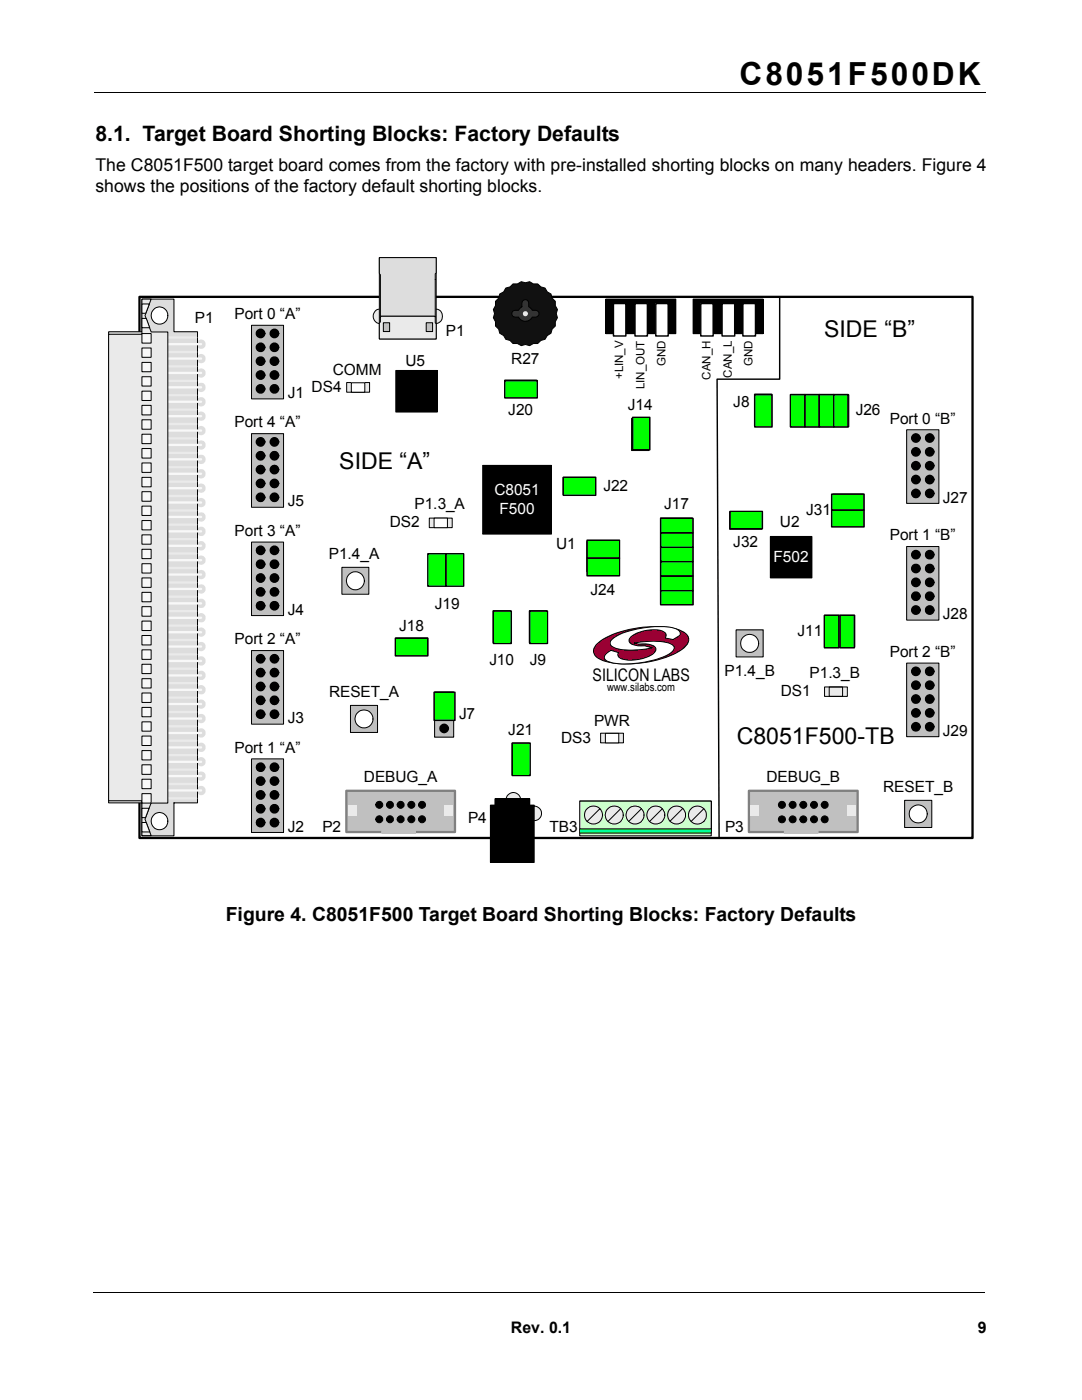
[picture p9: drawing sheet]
<svg xmlns="http://www.w3.org/2000/svg" width="216mm" height="279mm" viewBox="0 0 216 279" stroke-linecap="round" stroke-linejoin="round" font-family="sans-serif">
<path d="M18.8 18.4h177.8M18.6 257.9h177.8" fill="none" stroke="#000" stroke-width=".2"/>
<g fill="#fff">
<path d="M19.1 259.4h30.7v14.7h-30.7z"/>
<path d="M21.2 50.9h173.5v121.7h-173.5z"/>
<path d="M27.8 59.2h166.3v108h-166.3z"/>
</g>
<path d="M27.8 59.2h166.3v108h-166.3z" fill="none" stroke="#000" stroke-width=".46"/>
<circle cx="102.4" cy="159.6" r="1.46" fill="#eaeaea"/>
<circle cx="102.4" cy="159.6" r="1.46" fill="none" stroke="#000" stroke-width=".2"/>
<circle cx="106.6" cy="162.3" r="1.46" fill="#eaeaea"/>
<g fill="none" stroke="#000" stroke-width=".2">
<path d="M98.8 159.4h6.9v10.4h-6.9zM97.9 160.7h8.7v11.4h-8.7z"/>
<circle cx="106.6" cy="162.3" r="1.46"/>
</g>
<path d="M97.9 160.7h8.7v11.4h-8.7zM98.8 159.4h6.9v10.4h-6.9z" fill="#000"/>
<path d="M74.8 62.1a1.24 1.24 0 0 1 1.6-.2 1.24 1.24 0 0 1 .5 1.5 1.23 1.23 0 0 1-1.4 1.2 1.23 1.23 0 0 1-1-1.5z" fill-rule="evenodd" fill="#eaeaea"/>
<path d="M74.8 62.1a1.24 1.24 0 0 1 1.6-.2 1.24 1.24 0 0 1 .5 1.5 1.23 1.23 0 0 1-1.4 1.2 1.23 1.23 0 0 1-1-1.5z" fill="none" stroke="#000" stroke-width=".2"/>
<path d="M86.2 62.1a1.24 1.24 0 0 1 1.5-.2 1.24 1.24 0 0 1 .5 1.5 1.26 1.26 0 0 1-1.5 1.1 1.26 1.26 0 0 1-.9-1.7z" fill-rule="evenodd" fill="#eaeaea"/>
<path d="M86.2 62.1a1.24 1.24 0 0 1 1.5-.2 1.24 1.24 0 0 1 .5 1.5 1.26 1.26 0 0 1-1.5 1.1 1.26 1.26 0 0 1-.9-1.7z" fill="none" stroke="#000" stroke-width=".2"/>
<path d="M75.7 51.4h11.3v16.2h-11.3z" fill="#c0c0c0"/>
<path d="M75.7 51.4h11.3v16.2h-11.3z" fill="none" stroke="#000" stroke-width=".2"/>
<path d="M75.7 51.4h11.3v3l-.2 .3v8.6l-.1-.2h-10.6l-.2 .2v-8.5l-.2-.3z" fill-rule="evenodd" fill="#ddd"/>
<path d="M75.7 51.4h11.3v3l-.2 .3v8.6l-.1-.2h-10.6l-.2 .2v-8.5l-.2-.3z" fill="none" stroke="#000" stroke-width=".2"/>
<path d="M76.5 64.4v1.8h1.2v-1.8zM76 63.2l10.7-.1 .1 .2v1.1l.2 .3v2.9h-11.3v-3l.2-.3zM85 64.4v1.8h1.3v-1.8z" fill-rule="evenodd" fill="#eaeaea"/>
<path d="M76 63.2l10.7-.1 .1 .2v1.1l.2 .3v2.9h-11.3v-3l.2-.3zM76.5 64.4h1.2v1.8h-1.2zM85 64.4h1.3v1.8h-1.3z" fill="none" stroke="#000" stroke-width=".2"/>
<path d="M119.8 146.3h4.6v2h-4.6z" fill="#eaeaea"/>
<path d="M119.8 146.3h4.6v2h-4.6z" fill="none" stroke="#000" stroke-width=".2"/>
<path d="M120.8 146.4h2.7v1.9h-2.7z" fill="#fff"/>
<path d="M120.8 146.4h2.7v1.9h-2.7z" fill="none" stroke="#000" stroke-width=".2"/>
<path d="M69.2 76.3h4.5v2h-4.5z" fill="#eaeaea"/>
<path d="M69.2 76.3h4.5v2h-4.5z" fill="none" stroke="#000" stroke-width=".2"/>
<path d="M70.1 76.4h2.7v1.9h-2.7z" fill="#fff"/>
<path d="M70.1 76.4h2.7v1.9h-2.7z" fill="none" stroke="#000" stroke-width=".2"/>
<path d="M85.7 103.4h4.5v1.9h-4.5z" fill="#eaeaea"/>
<path d="M85.7 103.4h4.5v1.9h-4.5z" fill="none" stroke="#000" stroke-width=".2"/>
<path d="M86.6 103.4h2.7v1.9h-2.7z" fill="#fff"/>
<path d="M86.6 103.4h2.7v1.9h-2.7z" fill="none" stroke="#000" stroke-width=".2"/>
<path d="M164.5 137.1h4.6v1.9h-4.6z" fill="#eaeaea"/>
<path d="M164.5 137.1h4.6v1.9h-4.6zM165.5 137.1h2.6v1.9h-2.6z" fill="none" stroke="#000" stroke-width=".2"/>
<path d="M146.9 125.7h5.4v5.4h-5.4z" fill="#c0c0c0"/>
<path d="M146.9 125.7h5.4v5.4h-5.4z" fill="none" stroke="#000" stroke-width=".2"/>
<circle cx="149.6" cy="128.4" r="1.8" fill="#fff"/>
<circle cx="149.6" cy="128.4" r="1.8" fill="none" stroke="#000" stroke-width=".2"/>
<path d="M68.2 113.2h5.4v5.4h-5.4z" fill="#c0c0c0"/>
<path d="M68.2 113.2h5.4v5.4h-5.4z" fill="none" stroke="#000" stroke-width=".2"/>
<circle cx="70.9" cy="115.9" r="1.79" fill="#fff"/>
<circle cx="70.9" cy="115.9" r="1.79" fill="none" stroke="#000" stroke-width=".2"/>
<g fill="#ddd">
<path d="M30.1 163.9a1.7 1.7 0 0 1 3.4 0 1.7 1.7 0 0 1-3.4 0zM21.7 66.2v94h6.6v6.6h6.4v-6.6h4.7v-94h-4.7v-6.5h-6.4v6.5zM30.1 63a1.7 1.7 0 0 1 3.4 0 1.7 1.7 0 0 1-3.4 0z" fill-rule="evenodd"/>
<circle cx="40.2" cy="154.9" r=".92"/>
<circle cx="40.2" cy="157.8" r=".91"/>
<circle cx="40.2" cy="152" r=".91"/>
<circle cx="40.2" cy="149.2" r=".91"/>
<circle cx="40.2" cy="143.4" r=".92"/>
<circle cx="40.2" cy="146.3" r=".91"/>
<circle cx="40.1" cy="140.6" r=".91"/>
<circle cx="40.2" cy="137.7" r=".91"/>
<circle cx="40.2" cy="131.9" r=".91"/>
<circle cx="40.2" cy="134.8" r=".91"/>
<circle cx="40.2" cy="129.1" r=".93"/>
<circle cx="40.1" cy="126.2" r=".91"/>
<circle cx="40.2" cy="120.4" r=".91"/>
<circle cx="40.2" cy="123.3" r=".91"/>
<circle cx="40.2" cy="117.6" r=".93"/>
<circle cx="40.2" cy="114.7" r=".92"/>
<circle cx="40.1" cy="108.9" r=".91"/>
<circle cx="40.1" cy="111.8" r=".91"/>
<circle cx="40.2" cy="106.1" r=".92"/>
<circle cx="40.2" cy="103.2" r=".93"/>
<circle cx="40.2" cy="97.5" r=".91"/>
<circle cx="40.2" cy="100.3" r=".91"/>
<circle cx="40.1" cy="94.6" r=".91"/>
<circle cx="40.2" cy="91.7" r=".91"/>
<circle cx="40.2" cy="86" r=".91"/>
<circle cx="40.2" cy="88.8" r=".91"/>
<circle cx="40.2" cy="83.1" r=".91"/>
<circle cx="40.2" cy="80.2" r=".91"/>
<circle cx="40.2" cy="74.5" r=".91"/>
<circle cx="40.1" cy="77.3" r=".91"/>
<circle cx="40.2" cy="71.6" r=".91"/>
<circle cx="40.2" cy="68.7" r=".91"/>
</g>
<g fill="none" stroke="#000" stroke-width=".2">
<path d="M21.7 66.2h6.6v-6.5h6.4v6.5h4.7v94h-4.7v6.6h-6.4v-6.6h-6.6z"/>
<circle cx="31.8" cy="63" r="1.69"/>
<circle cx="31.8" cy="163.9" r="1.69"/>
</g>
<g fill="none" stroke="#f8f8f8" stroke-width=".46">
<path d="M32.3 68.7h7.8M32.3 71.6h7.8M32.3 74.4h7.8M32.3 77.3h7.8M32.3 80.2h7.8M32.3 83.1h7.8M32.3 85.9h7.8M32.3 88.8h7.8M32.3 91.7h7.8M32.3 94.6h7.8M32.3 97.4h7.8M32.3 100.3h7.8"/>
<path d="M32.3 103.2h7.8M32.3 106h7.8M32.3 108.9h7.8M32.3 111.8h7.8M32.3 114.7h7.8M32.3 117.5h7.8M32.3 120.4h7.8M32.3 123.3h7.8M32.3 126.2h7.8M32.3 129h7.8M32.3 131.9h7.8M32.3 134.8h7.8"/>
<path d="M32.3 137.7h7.8M32.3 157.8h7.8M32.3 140.5h7.8M32.3 143.4h7.8M32.3 146.3h7.8M32.3 149.2h7.8M32.3 152h7.8M32.3 154.9h7.8"/>
</g>
<g fill="none" stroke="#eaeaea" stroke-width=".46">
<path d="M31.3 70.3h7.9M31.3 73.1h7.9M31.3 76h7.9M31.3 78.9h7.9M31.3 67.4h7.9M31.3 81.7h7.9M31.3 84.6h7.9M31.3 87.5h7.9M31.3 90.4h7.9M31.3 93.2h7.9M31.3 96.1h7.9M31.3 99h7.9"/>
<path d="M31.3 101.9h7.9M31.3 104.7h7.9M31.3 107.6h7.9M31.3 110.5h7.9M31.3 113.4h7.9M31.3 116.2h7.9M31.3 119.1h7.9M31.3 122h7.9M31.3 124.8h7.9M31.3 127.7h7.9M31.3 130.6h7.9M31.3 133.5h7.9"/>
<path d="M31.3 136.3h7.9M31.3 139.2h7.9M31.3 159.3h7.9M31.3 142.1h7.9M31.3 144.9h7.9M31.3 147.8h7.9M31.3 150.7h7.9M31.3 153.6h7.9M31.3 156.5h7.9"/>
</g>
<path d="M28.3 59.7h1.9l-1.3 3.3 1.3 3.3h3.3v94h-3.4l-1.2 3.2 1.3 3.3h-1.9v-7h-6.6v-93.1h6.6z" fill-rule="evenodd" fill="#eaeaea"/>
<path d="M28.3 59.7h1.9l-1.3 3.3 1.3 3.3h3.3v94h-3.4l-1.2 3.2 1.3 3.3h-1.9v-7h-6.6v-93.1h6.6z" fill="none" stroke="#000" stroke-width=".2"/>
<path d="M28.3 66.6h1.9v1.9h-1.9z" fill="#f8f8f8"/>
<path d="M28.3 66.6h1.9v1.9h-1.9z" fill="none" stroke="#000" stroke-width=".2"/>
<path d="M28.3 86.7h1.9v1.8h-1.9z" fill="#f8f8f8"/>
<path d="M28.3 86.7h1.9v1.8h-1.9z" fill="none" stroke="#000" stroke-width=".2"/>
<path d="M28.3 78.1h1.9v1.8h-1.9z" fill="#f8f8f8"/>
<path d="M28.3 78.1h1.9v1.8h-1.9z" fill="none" stroke="#000" stroke-width=".2"/>
<path d="M28.3 115.3h1.9v1.9h-1.9z" fill="#f8f8f8"/>
<path d="M28.3 115.3h1.9v1.9h-1.9z" fill="none" stroke="#000" stroke-width=".2"/>
<path d="M28.3 83.8h1.9v1.9h-1.9z" fill="#f8f8f8"/>
<path d="M28.3 83.8h1.9v1.9h-1.9z" fill="none" stroke="#000" stroke-width=".2"/>
<path d="M28.3 155.5h1.9v1.9h-1.9z" fill="#f8f8f8"/>
<path d="M28.3 155.5h1.9v1.9h-1.9z" fill="none" stroke="#000" stroke-width=".2"/>
<path d="M28.3 129.7h1.9v1.9h-1.9z" fill="#f8f8f8"/>
<path d="M28.3 129.7h1.9v1.9h-1.9z" fill="none" stroke="#000" stroke-width=".2"/>
<path d="M28.3 144.1h1.9v1.8h-1.9z" fill="#f8f8f8"/>
<path d="M28.3 144.1h1.9v1.8h-1.9z" fill="none" stroke="#000" stroke-width=".2"/>
<path d="M28.3 98.1h1.9v1.9h-1.9z" fill="#f8f8f8"/>
<path d="M28.3 98.1h1.9v1.9h-1.9z" fill="none" stroke="#000" stroke-width=".2"/>
<path d="M28.3 75.2h1.9v1.8h-1.9z" fill="#f8f8f8"/>
<path d="M28.3 75.2h1.9v1.8h-1.9z" fill="none" stroke="#000" stroke-width=".2"/>
<path d="M28.3 72.3h1.9v1.9h-1.9z" fill="#f8f8f8"/>
<path d="M28.3 72.3h1.9v1.9h-1.9z" fill="none" stroke="#000" stroke-width=".2"/>
<path d="M28.3 126.8h1.9v1.9h-1.9z" fill="#f8f8f8"/>
<path d="M28.3 126.8h1.9v1.9h-1.9z" fill="none" stroke="#000" stroke-width=".2"/>
<path d="M28.3 124h1.9v1.8h-1.9z" fill="#f8f8f8"/>
<path d="M28.3 124h1.9v1.8h-1.9z" fill="none" stroke="#000" stroke-width=".2"/>
<path d="M28.3 92.4h1.9v1.9h-1.9z" fill="#f8f8f8"/>
<path d="M28.3 92.4h1.9v1.9h-1.9z" fill="none" stroke="#000" stroke-width=".2"/>
<path d="M28.3 152.6h1.9v1.9h-1.9z" fill="#f8f8f8"/>
<path d="M28.3 152.6h1.9v1.9h-1.9z" fill="none" stroke="#000" stroke-width=".2"/>
<path d="M28.3 149.8h1.9v1.9h-1.9z" fill="#f8f8f8"/>
<path d="M28.3 149.8h1.9v1.9h-1.9z" fill="none" stroke="#000" stroke-width=".2"/>
<path d="M28.3 121.1h1.9v1.9h-1.9z" fill="#f8f8f8"/>
<path d="M28.3 121.1h1.9v1.9h-1.9z" fill="none" stroke="#000" stroke-width=".2"/>
<path d="M28.3 141.2h1.9v1.8h-1.9z" fill="#f8f8f8"/>
<path d="M28.3 141.2h1.9v1.8h-1.9z" fill="none" stroke="#000" stroke-width=".2"/>
<path d="M28.3 95.3h1.9v1.9h-1.9z" fill="#f8f8f8"/>
<path d="M28.3 95.3h1.9v1.9h-1.9z" fill="none" stroke="#000" stroke-width=".2"/>
<path d="M28.3 112.5h1.9v1.9h-1.9z" fill="#f8f8f8"/>
<path d="M28.3 112.5h1.9v1.9h-1.9z" fill="none" stroke="#000" stroke-width=".2"/>
<path d="M28.3 106.7h1.9v1.9h-1.9z" fill="#f8f8f8"/>
<path d="M28.3 106.7h1.9v1.9h-1.9z" fill="none" stroke="#000" stroke-width=".2"/>
<path d="M28.3 80.9h1.9v1.9h-1.9z" fill="#f8f8f8"/>
<path d="M28.3 80.9h1.9v1.9h-1.9z" fill="none" stroke="#000" stroke-width=".2"/>
<path d="M28.3 135.4h1.9v1.9h-1.9z" fill="#f8f8f8"/>
<path d="M28.3 135.4h1.9v1.9h-1.9z" fill="none" stroke="#000" stroke-width=".2"/>
<path d="M28.3 89.5h1.9v1.9h-1.9z" fill="#f8f8f8"/>
<path d="M28.3 89.5h1.9v1.9h-1.9z" fill="none" stroke="#000" stroke-width=".2"/>
<path d="M28.3 146.9h1.9v1.9h-1.9z" fill="#f8f8f8"/>
<path d="M28.3 146.9h1.9v1.9h-1.9z" fill="none" stroke="#000" stroke-width=".2"/>
<path d="M28.3 132.6h1.9v1.8h-1.9z" fill="#f8f8f8"/>
<path d="M28.3 132.6h1.9v1.8h-1.9z" fill="none" stroke="#000" stroke-width=".2"/>
<path d="M28.3 118.2h1.9v1.9h-1.9z" fill="#f8f8f8"/>
<path d="M28.3 118.2h1.9v1.9h-1.9z" fill="none" stroke="#000" stroke-width=".2"/>
<path d="M28.3 69.4h1.9v1.9h-1.9z" fill="#f8f8f8"/>
<path d="M28.3 69.4h1.9v1.9h-1.9z" fill="none" stroke="#000" stroke-width=".2"/>
<path d="M28.3 103.9h1.9v1.8h-1.9z" fill="#f8f8f8"/>
<path d="M28.3 103.9h1.9v1.8h-1.9z" fill="none" stroke="#000" stroke-width=".2"/>
<path d="M28.3 138.3h1.9v1.9h-1.9z" fill="#f8f8f8"/>
<path d="M28.3 138.3h1.9v1.9h-1.9z" fill="none" stroke="#000" stroke-width=".2"/>
<path d="M28.3 101h1.9v1.9h-1.9z" fill="#f8f8f8"/>
<path d="M28.3 101h1.9v1.9h-1.9z" fill="none" stroke="#000" stroke-width=".2"/>
<path d="M28.3 109.6h1.9v1.9h-1.9z" fill="#f8f8f8"/>
<path d="M28.3 109.6h1.9v1.9h-1.9z" fill="none" stroke="#000" stroke-width=".2"/>
<path d="M28.3 158.4h1.9v1.9h-1.9z" fill="#f8f8f8"/>
<path d="M28.3 158.4h1.9v1.9h-1.9z" fill="none" stroke="#000" stroke-width=".2"/>
<path d="M28.3 63.5h.9l.7 1.9h-1.6z" fill-rule="evenodd" fill="#f8f8f8"/>
<path d="M28.3 63.5h.9l.7 1.9h-1.6z" fill="none" stroke="#000" stroke-width=".2"/>
<path d="M28.3 60.7h1.5l-.7 1.8h-.8z" fill-rule="evenodd" fill="#f8f8f8"/>
<path d="M28.3 60.7h1.5l-.7 1.8h-.8z" fill="none" stroke="#000" stroke-width=".2"/>
<path d="M28.3 161.3h1.4l-.7 1.9h-.7z" fill-rule="evenodd" fill="#f8f8f8"/>
<path d="M28.3 161.3h1.4l-.7 1.9h-.7z" fill="none" stroke="#000" stroke-width=".2"/>
<path d="M28.3 164.1h.9l.7 1.9h-1.6z" fill-rule="evenodd" fill="#f8f8f8"/>
<path d="M28.3 164.1h.9l.7 1.9h-1.6z" fill="none" stroke="#000" stroke-width=".2"/>
<path d="M50.2 64.9h6.4v14.7h-6.4z" fill="#c0c0c0"/>
<path d="M50.2 64.9h6.4v14.7h-6.4z" fill="none" stroke="#000" stroke-width=".2"/>
<g fill="#000">
<circle cx="52" cy="77.6" r=".83"/>
<circle cx="52" cy="69.3" r=".83"/>
<circle cx="52" cy="72.1" r=".83"/>
<circle cx="52" cy="74.8" r=".83"/>
<circle cx="52" cy="66.5" r=".83"/>
<circle cx="54.8" cy="72.1" r=".84"/>
<circle cx="54.8" cy="77.6" r=".84"/>
<circle cx="54.8" cy="69.3" r=".83"/>
<circle cx="54.8" cy="74.8" r=".83"/>
<circle cx="54.8" cy="66.5" r=".83"/>
</g>
<g fill="none" stroke="#000" stroke-width=".29">
<circle cx="52" cy="77.6" r=".83"/>
<circle cx="52" cy="69.3" r=".83"/>
<circle cx="52" cy="72.1" r=".83"/>
<circle cx="52" cy="74.8" r=".83"/>
<circle cx="52" cy="66.5" r=".83"/>
<circle cx="54.8" cy="72.1" r=".84"/>
<circle cx="54.8" cy="77.6" r=".84"/>
<circle cx="54.8" cy="69.3" r=".83"/>
<circle cx="54.8" cy="74.8" r=".83"/>
<circle cx="54.8" cy="66.5" r=".83"/>
</g>
<path d="M50.2 86.6h6.4v14.6h-6.4z" fill="#c0c0c0"/>
<path d="M50.2 86.6h6.4v14.6h-6.4z" fill="none" stroke="#000" stroke-width=".2"/>
<g fill="#000">
<circle cx="52" cy="88.2" r=".83"/>
<circle cx="52" cy="93.7" r=".83"/>
<circle cx="52" cy="99.2" r=".83"/>
<circle cx="52" cy="90.9" r=".83"/>
<circle cx="52" cy="96.5" r=".82"/>
<circle cx="54.8" cy="88.2" r=".84"/>
<circle cx="54.8" cy="93.7" r=".84"/>
<circle cx="54.8" cy="99.2" r=".84"/>
<circle cx="54.8" cy="90.9" r=".84"/>
<circle cx="54.8" cy="96.5" r=".83"/>
</g>
<g fill="none" stroke="#000" stroke-width=".29">
<circle cx="52" cy="88.2" r=".83"/>
<circle cx="52" cy="93.7" r=".83"/>
<circle cx="52" cy="99.2" r=".83"/>
<circle cx="52" cy="90.9" r=".83"/>
<circle cx="52" cy="96.5" r=".82"/>
<circle cx="54.8" cy="88.2" r=".84"/>
<circle cx="54.8" cy="93.7" r=".84"/>
<circle cx="54.8" cy="99.2" r=".84"/>
<circle cx="54.8" cy="90.9" r=".84"/>
<circle cx="54.8" cy="96.5" r=".83"/>
</g>
<path d="M50.2 129.8h6.4v14.7h-6.4z" fill="#c0c0c0"/>
<path d="M50.2 129.8h6.4v14.7h-6.4z" fill="none" stroke="#000" stroke-width=".2"/>
<g fill="#000">
<circle cx="52" cy="139.8" r=".84"/>
<circle cx="52" cy="134.2" r=".84"/>
<circle cx="52" cy="131.5" r=".83"/>
<circle cx="52" cy="137" r=".83"/>
<circle cx="54.8" cy="139.8" r=".85"/>
<circle cx="54.8" cy="134.2" r=".85"/>
<circle cx="54.8" cy="131.5" r=".84"/>
<circle cx="54.8" cy="137" r=".84"/>
<circle cx="52" cy="142.5" r=".83"/>
<circle cx="54.8" cy="142.5" r=".84"/>
</g>
<g fill="none" stroke="#000" stroke-width=".29">
<circle cx="52" cy="139.8" r=".84"/>
<circle cx="52" cy="134.2" r=".84"/>
<circle cx="52" cy="131.5" r=".83"/>
<circle cx="52" cy="137" r=".83"/>
<circle cx="54.8" cy="139.8" r=".85"/>
<circle cx="54.8" cy="134.2" r=".85"/>
<circle cx="54.8" cy="131.5" r=".84"/>
<circle cx="54.8" cy="137" r=".84"/>
<circle cx="52" cy="142.5" r=".83"/>
<circle cx="54.8" cy="142.5" r=".84"/>
</g>
<path d="M50.2 151.4h6.4v14.7h-6.4z" fill="#c0c0c0"/>
<path d="M50.2 151.4h6.4v14.7h-6.4z" fill="none" stroke="#000" stroke-width=".2"/>
<g fill="#000">
<circle cx="52" cy="153.1" r=".84"/>
<circle cx="52" cy="158.6" r=".84"/>
<circle cx="52" cy="155.9" r=".84"/>
<circle cx="54.8" cy="155.9" r=".84"/>
<circle cx="54.8" cy="158.6" r=".84"/>
<circle cx="54.8" cy="153.1" r=".84"/>
<circle cx="52" cy="161.4" r=".84"/>
<circle cx="52" cy="164.2" r=".84"/>
<circle cx="54.8" cy="161.4" r=".84"/>
<circle cx="54.8" cy="164.2" r=".84"/>
</g>
<g fill="none" stroke="#000" stroke-width=".29">
<circle cx="52" cy="153.1" r=".84"/>
<circle cx="52" cy="158.6" r=".84"/>
<circle cx="52" cy="155.9" r=".84"/>
<circle cx="54.8" cy="155.9" r=".84"/>
<circle cx="54.8" cy="158.6" r=".84"/>
<circle cx="54.8" cy="153.1" r=".84"/>
<circle cx="52" cy="161.4" r=".84"/>
<circle cx="52" cy="164.2" r=".84"/>
<circle cx="54.8" cy="161.4" r=".84"/>
<circle cx="54.8" cy="164.2" r=".84"/>
</g>
<path d="M50.2 108.2h6.4v14.7h-6.4z" fill="#c0c0c0"/>
<path d="M120.9 59.7h14v6.9h-14zM50.2 108.2h6.4v14.7h-6.4z" fill="none" stroke="#000" stroke-width=".2"/>
<g fill="#000">
<circle cx="52" cy="112.6" r=".84"/>
<circle cx="52" cy="118.1" r=".84"/>
<circle cx="52" cy="115.3" r=".84"/>
<circle cx="52" cy="109.8" r=".84"/>
<circle cx="54.8" cy="112.6" r=".84"/>
<circle cx="54.8" cy="115.3" r=".84"/>
<circle cx="54.8" cy="118.1" r=".84"/>
<circle cx="54.8" cy="109.8" r=".84"/>
<circle cx="52" cy="120.9" r=".84"/>
<circle cx="54.8" cy="120.9" r=".84"/>
</g>
<g fill="none" stroke="#000" stroke-width=".29">
<circle cx="52" cy="112.6" r=".84"/>
<circle cx="52" cy="118.1" r=".84"/>
<circle cx="52" cy="115.3" r=".84"/>
<circle cx="52" cy="109.8" r=".84"/>
<circle cx="54.8" cy="112.6" r=".84"/>
<circle cx="54.8" cy="115.3" r=".84"/>
<circle cx="54.8" cy="118.1" r=".84"/>
<circle cx="54.8" cy="109.8" r=".84"/>
<circle cx="52" cy="120.9" r=".84"/>
<circle cx="54.8" cy="120.9" r=".84"/>
</g>
<path d="M120.9 59.7h14v6.9h-14z" fill="#000"/>
<path d="M122.4 60.6h2.5v6.5h-2.5z" fill="#fff"/>
<path d="M122.4 60.6h2.5v6.5h-2.5z" fill="none" stroke="#000" stroke-width=".29"/>
<path d="M126.7 60.6h2.5v6.5h-2.5z" fill="#fff"/>
<path d="M126.7 60.6h2.5v6.5h-2.5z" fill="none" stroke="#000" stroke-width=".29"/>
<path d="M130.9 60.6h2.4v6.5h-2.4z" fill="#fff"/>
<path d="M130.9 60.6h2.4v6.5h-2.4z" fill="none" stroke="#000" stroke-width=".29"/>
<path d="M69.1 157.8h21.7v8.3h-21.7z" fill="#c0c0c0"/>
<path d="M69.1 157.8h21.7v8.3h-21.7z" fill="none" stroke="#808080" stroke-width=".46"/>
<path d="M76.2 164.4h6.7v1.9h-6.7z" fill="#c0c0c0"/>
<path d="M76.2 164.4h6.7v1.9h-6.7z" fill="none" stroke="#c0c0c0" stroke-width=".2"/>
<g fill="#eaeaea">
<path d="M88.7 160.6h1.6v2.2h-1.6z"/>
<path d="M69.4 160.6h1.7v2.2h-1.7z"/>
</g>
<g fill="#000">
<circle cx="75.7" cy="160.6" r=".69"/>
<circle cx="75.7" cy="163.5" r=".69"/>
<circle cx="77.8" cy="160.6" r=".69"/>
<circle cx="77.8" cy="163.5" r=".69"/>
<circle cx="79.9" cy="160.6" r=".68"/>
<circle cx="79.9" cy="163.5" r=".68"/>
<circle cx="82.1" cy="160.6" r=".68"/>
<circle cx="82.1" cy="163.5" r=".68"/>
<circle cx="84.2" cy="160.6" r=".69"/>
<circle cx="84.2" cy="163.5" r=".69"/>
</g>
<g fill="none" stroke="#000" stroke-width=".2">
<path d="M138.3 59.7h14v6.9h-14z"/>
<circle cx="75.7" cy="160.6" r=".69"/>
<circle cx="75.7" cy="163.5" r=".69"/>
<circle cx="77.8" cy="160.6" r=".69"/>
<circle cx="77.8" cy="163.5" r=".69"/>
<circle cx="79.9" cy="160.6" r=".68"/>
<circle cx="79.9" cy="163.5" r=".68"/>
<circle cx="82.1" cy="160.6" r=".68"/>
<circle cx="82.1" cy="163.5" r=".68"/>
<circle cx="84.2" cy="160.6" r=".69"/>
<circle cx="84.2" cy="163.5" r=".69"/>
</g>
<path d="M138.3 59.7h14v6.9h-14z" fill="#000"/>
<path d="M139.8 60.6h2.5v6.5h-2.5z" fill="#fff"/>
<path d="M139.8 60.6h2.5v6.5h-2.5z" fill="none" stroke="#000" stroke-width=".29"/>
<path d="M144.1 60.6h2.5v6.5h-2.5z" fill="#fff"/>
<path d="M144.1 60.6h2.5v6.5h-2.5z" fill="none" stroke="#000" stroke-width=".29"/>
<path d="M148.2 60.6h2.5v6.5h-2.5z" fill="#fff"/>
<path d="M148.2 60.6h2.5v6.5h-2.5z" fill="none" stroke="#000" stroke-width=".29"/>
<path d="M99.7 58.7l.8-.4 .4-.8 .9-.2 .6-.6h.9l.7-.5 .8 .2 .9-.2 .7 .5h.9l.6 .6 .9 .2 .4 .8 .7 .4 .3 .8 .6 .6v.9l.4 .8-.2 .8 .2 .8-.4 .8v.9l-.6 .6-.3 .8-.7 .5-.4 .7-.9 .2-.6 .7h-.9l-.7 .4-.9-.3-.8 .3-.7-.4h-.9l-.6-.7-.9-.2-.4-.7-.8-.5-.2-.8-.6-.6v-.9l-.5-.8 .3-.8-.3-.8 .5-.8v-.9l.6-.6z" fill-rule="evenodd" fill="#111"/>
<path d="M99.7 58.7l.8-.4 .4-.8 .9-.2 .6-.6h.9l.7-.5 .8 .2 .9-.2 .7 .5h.9l.6 .6 .9 .2 .4 .8 .7 .4 .3 .8 .6 .6v.9l.4 .8-.2 .8 .2 .8-.4 .8v.9l-.6 .6-.3 .8-.7 .5-.4 .7-.9 .2-.6 .7h-.9l-.7 .4-.9-.3-.8 .3-.7-.4h-.9l-.6-.7-.9-.2-.4-.7-.8-.5-.2-.8-.6-.6v-.9l-.5-.8 .3-.8-.3-.8 .5-.8v-.9l.6-.6z" fill="none" stroke="#000" stroke-width=".2"/>
<path d="M104.4 60a.67 .67 0 0 1 .7-.1 .67 .67 0 0 1 .4 .6v.7l.7 .7h.7a.68 .68 0 0 1 .6 .7 .68 .68 0 0 1-.6 .7h-.7a1.56 1.56 0 0 1-2.7 0h-.7a.68 .68 0 0 1-.7-.7 .68 .68 0 0 1 .7-.7h.7l.6-.7v-.7z" fill-rule="evenodd" fill="#333"/>
<path d="M104.4 60a.67 .67 0 0 1 .7-.1 .67 .67 0 0 1 .4 .6v.7l.7 .7h.7a.68 .68 0 0 1 .6 .7 .68 .68 0 0 1-.6 .7h-.7a1.56 1.56 0 0 1-2.7 0h-.7a.68 .68 0 0 1-.7-.7 .68 .68 0 0 1 .7-.7h.7l.6-.7v-.7z" fill="none" stroke="#000" stroke-width=".2"/>
<circle cx="104.8" cy="62.6" r=".52" fill="#eaeaea"/>
<path d="M155.6 59.2v16.5h-12.5l.4 91.5" fill="none" stroke="#000" stroke-width=".29"/>
<path d="M149.4 157.8h21.7v8.3h-21.7z" fill="#c0c0c0"/>
<path d="M149.4 157.8h21.7v8.3h-21.7z" fill="none" stroke="#808080" stroke-width=".46"/>
<path d="M156.5 164.5h6.7v1.8h-6.7z" fill="#c0c0c0"/>
<path d="M156.5 164.5h6.7v1.8h-6.7z" fill="none" stroke="#c0c0c0" stroke-width=".2"/>
<g fill="#eaeaea">
<path d="M169 160.6h1.7v2.2h-1.7z"/>
<path d="M149.8 160.6h1.7v2.2h-1.7z"/>
</g>
<g fill="#000">
<circle cx="156" cy="163.5" r=".69"/>
<circle cx="156" cy="160.6" r=".69"/>
<circle cx="158.2" cy="163.5" r=".68"/>
<circle cx="158.2" cy="160.6" r=".69"/>
<circle cx="160.3" cy="160.6" r=".68"/>
<circle cx="160.3" cy="163.5" r=".68"/>
<circle cx="162.4" cy="163.5" r=".68"/>
<circle cx="162.4" cy="160.6" r=".69"/>
<circle cx="164.6" cy="163.5" r=".68"/>
<circle cx="164.6" cy="160.6" r=".69"/>
</g>
<g fill="none" stroke="#000" stroke-width=".2">
<circle cx="156" cy="163.5" r=".69"/>
<circle cx="156" cy="160.6" r=".69"/>
<circle cx="158.2" cy="163.5" r=".68"/>
<circle cx="158.2" cy="160.6" r=".69"/>
<circle cx="160.3" cy="160.6" r=".68"/>
<circle cx="160.3" cy="163.5" r=".68"/>
<circle cx="162.4" cy="163.5" r=".68"/>
<circle cx="162.4" cy="160.6" r=".69"/>
<circle cx="164.6" cy="163.5" r=".68"/>
<circle cx="164.6" cy="160.6" r=".69"/>
</g>
<path d="M115.7 159.9h26.2v6.9h-26.2z" fill="#cfc"/>
<path d="M115.7 159.9h26.2v6.9h-26.2z" fill="none" stroke="#000" stroke-width=".2"/>
<path d="M115.7 159.9h26.2v6.4h-26.2z" fill="#00ff9a"/>
<path d="M115.7 159.9h26.2v6.4h-26.2z" fill="none" stroke="#000" stroke-width=".2"/>
<path d="M115.7 159.9h26.2v5.5h-26.2z" fill="#cfc"/>
<path d="M115.7 159.9h26.2v5.5h-26.2z" fill="none" stroke="#000" stroke-width=".2"/>
<circle cx="139.2" cy="162.7" r="1.8" fill="#eaeaea"/>
<circle cx="139.2" cy="162.7" r="1.8" fill="none" stroke="#000" stroke-width=".2"/>
<circle cx="135" cy="162.6" r="1.79" fill="#eaeaea"/>
<circle cx="135" cy="162.6" r="1.79" fill="none" stroke="#000" stroke-width=".2"/>
<circle cx="130.9" cy="162.6" r="1.79" fill="#eaeaea"/>
<circle cx="130.9" cy="162.6" r="1.79" fill="none" stroke="#000" stroke-width=".2"/>
<circle cx="126.7" cy="162.6" r="1.79" fill="#eaeaea"/>
<circle cx="126.7" cy="162.6" r="1.79" fill="none" stroke="#000" stroke-width=".2"/>
<circle cx="122.6" cy="162.7" r="1.79" fill="#eaeaea"/>
<circle cx="122.6" cy="162.7" r="1.79" fill="none" stroke="#000" stroke-width=".2"/>
<circle cx="118.4" cy="162.7" r="1.79" fill="#eaeaea"/>
<g fill="none" stroke="#000" stroke-width=".2">
<path d="M119.7 161.4l-2.5 2.5M123.8 161.4l-2.5 2.5M128 161.4l-2.5 2.5M132.2 161.4l-2.6 2.6M136.2 161.3l-2.5 2.6M140.4 161.4l-2.5 2.5"/>
<circle cx="118.4" cy="162.7" r="1.79"/>
</g>
<path d="M69.9 140.8h5.4v5.4h-5.4z" fill="#c0c0c0"/>
<path d="M69.9 140.8h5.4v5.4h-5.4z" fill="none" stroke="#000" stroke-width=".2"/>
<circle cx="72.6" cy="143.5" r="1.79" fill="#fff"/>
<circle cx="72.6" cy="143.5" r="1.79" fill="none" stroke="#000" stroke-width=".2"/>
<path d="M180.5 159.7h5.4v5.4h-5.4z" fill="#c0c0c0"/>
<path d="M180.5 159.7h5.4v5.4h-5.4z" fill="none" stroke="#000" stroke-width=".2"/>
<circle cx="183.2" cy="162.4" r="1.8" fill="#fff"/>
<circle cx="183.2" cy="162.4" r="1.8" fill="none" stroke="#000" stroke-width=".2"/>
<path d="M100.7 75.9h6.4v3.4h-6.4z" fill="#c0c0c0"/>
<path d="M100.7 75.9h6.4v3.4h-6.4z" fill="none" stroke="#000" stroke-width=".2"/>
<g fill="#000">
<circle cx="102.5" cy="77.6" r=".83"/>
<circle cx="105.3" cy="77.6" r=".83"/>
</g>
<g fill="none" stroke="#000" stroke-width=".29">
<circle cx="102.5" cy="77.6" r=".83"/>
<circle cx="105.3" cy="77.6" r=".83"/>
</g>
<path d="M119 128.7a15.1 15.1 0 0 1 8.4-3.4 16.7 16.7 0 0 1 8.6 .6 1.8 1.8 0 0 1 1.4 1.5 1.8 1.8 0 0 1-.9 1.9 19.9 19.9 0 0 1-11.8 3.2 8.4 8.4 0 0 1-6-1.7 1.62 1.62 0 0 1 .3-2.1z" fill-rule="evenodd" fill="#9a0033"/>
<path d="M119 128.7a15.1 15.1 0 0 1 8.4-3.4 16.7 16.7 0 0 1 8.6 .6 1.8 1.8 0 0 1 1.4 1.5 1.8 1.8 0 0 1-.9 1.9 19.9 19.9 0 0 1-11.8 3.2 8.4 8.4 0 0 1-6-1.7 1.62 1.62 0 0 1 .3-2.1z" fill="none" stroke="#000" stroke-width=".2"/>
<path d="M122 127.7a10 10 0 0 1 5.2-2.2 14.5 14.5 0 0 1 7.7 0l.7 .5 .1 .4v.4l-1.4 .8-1.6-.3a.79 .79 0 0 0 .2-.8 .79 .79 0 0 0-.7-.5 7.1 7.1 0 0 0-6.4 1.3 .79 .79 0 0 0-.2 .8 .79 .79 0 0 0 .6 .5l1.1 .3h1.4l1.5 .4a13.5 13.5 0 0 1-7.9-.2l-.5-.5v-.4z" fill-rule="evenodd" fill="#fff"/>
<path d="M122 127.7a10 10 0 0 1 5.2-2.2 14.5 14.5 0 0 1 7.7 0l.7 .5 .1 .4v.4l-1.4 .8-1.6-.3a.79 .79 0 0 0 .2-.8 .79 .79 0 0 0-.7-.5 7.1 7.1 0 0 0-6.4 1.3 .79 .79 0 0 0-.2 .8 .79 .79 0 0 0 .6 .5l1.1 .3h1.4l1.5 .4a13.5 13.5 0 0 1-7.9-.2l-.5-.5v-.4z" fill="none" stroke="#000" stroke-width=".2"/>
<path d="M120.9 130.5l1-.7 1.5 .4a.86 .86 0 0 0 .7 1.3 7.6 7.6 0 0 0 6.5-1.3 .86 .86 0 0 0 .2-.9 .86 .86 0 0 0-.8-.6 5.5 5.5 0 0 0-2.6-.2l-.9-.2a16.2 16.2 0 0 1 7 .1l.3 .1a.89 .89 0 0 1 .8 .8 .89 .89 0 0 1-.7 .9 18 18 0 0 1-12.3 1.9 .92 .92 0 0 1-.9-.6 .92 .92 0 0 1 .2-1z" fill-rule="evenodd" fill="#fff"/>
<path d="M120.9 130.5l1-.7 1.5 .4a.86 .86 0 0 0 .7 1.3 7.6 7.6 0 0 0 6.5-1.3 .86 .86 0 0 0 .2-.9 .86 .86 0 0 0-.8-.6 5.5 5.5 0 0 0-2.6-.2l-.9-.2a16.2 16.2 0 0 1 7 .1l.3 .1a.89 .89 0 0 1 .8 .8 .89 .89 0 0 1-.7 .9 18 18 0 0 1-12.3 1.9 .92 .92 0 0 1-.9-.6 .92 .92 0 0 1 .2-1z" fill="none" stroke="#000" stroke-width=".2"/>
<path d="M126 83.5h3.5v6.4h-3.5z" fill="#c0c0c0"/>
<path d="M126 83.5h3.5v6.4h-3.5z" fill="none" stroke="#000" stroke-width=".2"/>
<g fill="#000">
<circle cx="127.7" cy="88.1" r=".83"/>
<circle cx="127.7" cy="85.3" r=".83"/>
</g>
<g fill="none" stroke="#000" stroke-width=".29">
<circle cx="127.7" cy="88.1" r=".83"/>
<circle cx="127.7" cy="85.3" r=".83"/>
</g>
<path d="M112.4 95.3h6.3v3.4h-6.3z" fill="#c0c0c0"/>
<path d="M112.4 95.3h6.3v3.4h-6.3z" fill="none" stroke="#000" stroke-width=".2"/>
<g fill="#000">
<circle cx="114.2" cy="96.9" r=".82"/>
<circle cx="116.9" cy="96.9" r=".83"/>
</g>
<g fill="none" stroke="#000" stroke-width=".29">
<circle cx="114.2" cy="96.9" r=".82"/>
<circle cx="116.9" cy="96.9" r=".83"/>
</g>
<path d="M86 110.7h6.4v6.1h-6.4z" fill="#c0c0c0"/>
<path d="M86 110.7h6.4v6.1h-6.4z" fill="none" stroke="#000" stroke-width=".2"/>
<g fill="#000">
<circle cx="87.9" cy="112.5" r=".83"/>
<circle cx="87.9" cy="115.2" r=".83"/>
<circle cx="90.6" cy="112.5" r=".84"/>
<circle cx="90.6" cy="115.3" r=".83"/>
</g>
<g fill="none" stroke="#000" stroke-width=".29">
<circle cx="87.9" cy="112.5" r=".83"/>
<circle cx="87.9" cy="115.2" r=".83"/>
<circle cx="90.6" cy="112.5" r=".84"/>
<circle cx="90.6" cy="115.3" r=".83"/>
</g>
<path d="M79 127.3h6.3v3.5h-6.3z" fill="#c0c0c0"/>
<path d="M79 127.3h6.3v3.5h-6.3z" fill="none" stroke="#000" stroke-width=".2"/>
<g fill="#000">
<circle cx="80.8" cy="129" r=".84"/>
<circle cx="83.5" cy="129" r=".84"/>
</g>
<g fill="none" stroke="#000" stroke-width=".29">
<circle cx="80.8" cy="129" r=".84"/>
<circle cx="83.5" cy="129" r=".84"/>
</g>
<path d="M102.2 148.3h3.4v6.4h-3.4z" fill="#c0c0c0"/>
<path d="M102.2 148.3h3.4v6.4h-3.4z" fill="none" stroke="#000" stroke-width=".2"/>
<g fill="#000">
<circle cx="103.8" cy="152.9" r=".84"/>
<circle cx="103.9" cy="150.2" r=".83"/>
</g>
<g fill="none" stroke="#000" stroke-width=".29">
<circle cx="103.8" cy="152.9" r=".84"/>
<circle cx="103.9" cy="150.2" r=".83"/>
</g>
<path d="M86.7 138.1h3.8v9h-3.8z" fill="#c0c0c0"/>
<path d="M86.7 138.1h3.8v9h-3.8z" fill="none" stroke="#000" stroke-width=".2"/>
<g fill="#000">
<circle cx="88.6" cy="139.8" r=".84"/>
<circle cx="88.6" cy="145.4" r=".83"/>
<circle cx="88.6" cy="142.6" r=".83"/>
</g>
<g fill="none" stroke="#000" stroke-width=".29">
<circle cx="88.6" cy="139.8" r=".84"/>
<circle cx="88.6" cy="145.4" r=".83"/>
<circle cx="88.6" cy="142.6" r=".83"/>
</g>
<path d="M98.4 121.9h3.5v6.4h-3.5z" fill="#c0c0c0"/>
<path d="M98.4 121.9h3.5v6.4h-3.5z" fill="none" stroke="#000" stroke-width=".2"/>
<g fill="#000">
<circle cx="100.1" cy="123.7" r=".83"/>
<circle cx="100.1" cy="126.5" r=".83"/>
</g>
<g fill="none" stroke="#000" stroke-width=".29">
<circle cx="100.1" cy="123.7" r=".83"/>
<circle cx="100.1" cy="126.5" r=".83"/>
</g>
<path d="M105.6 121.9h3.5v6.4h-3.5z" fill="#c0c0c0"/>
<path d="M105.6 121.9h3.5v6.4h-3.5z" fill="none" stroke="#000" stroke-width=".2"/>
<g fill="#000">
<circle cx="107.3" cy="123.7" r=".83"/>
<circle cx="107.3" cy="126.5" r=".83"/>
</g>
<g fill="none" stroke="#000" stroke-width=".29">
<circle cx="107.3" cy="123.7" r=".83"/>
<circle cx="107.3" cy="126.5" r=".83"/>
</g>
<path d="M117.1 108.1h6.4v6h-6.4z" fill="#c0c0c0"/>
<path d="M117.1 108.1h6.4v6h-6.4z" fill="none" stroke="#000" stroke-width=".2"/>
<g fill="#000">
<circle cx="118.9" cy="109.8" r=".83"/>
<circle cx="118.9" cy="112.6" r=".83"/>
<circle cx="121.7" cy="112.6" r=".83"/>
<circle cx="121.7" cy="109.8" r=".83"/>
</g>
<g fill="none" stroke="#000" stroke-width=".29">
<circle cx="118.9" cy="109.8" r=".83"/>
<circle cx="118.9" cy="112.6" r=".83"/>
<circle cx="121.7" cy="112.6" r=".83"/>
<circle cx="121.7" cy="109.8" r=".83"/>
</g>
<path d="M131.8 103.4h6.4v17.3h-6.4z" fill="#c0c0c0"/>
<path d="M131.8 103.4h6.4v17.3h-6.4z" fill="none" stroke="#000" stroke-width=".2"/>
<g fill="#000">
<circle cx="133.6" cy="110.5" r=".84"/>
<circle cx="133.6" cy="116.1" r=".83"/>
<circle cx="133.6" cy="107.8" r=".83"/>
<circle cx="133.6" cy="105" r=".83"/>
<circle cx="133.6" cy="113.3" r=".83"/>
<circle cx="133.6" cy="118.8" r=".83"/>
<circle cx="136.4" cy="110.5" r=".83"/>
<circle cx="136.4" cy="116.1" r=".83"/>
<circle cx="136.4" cy="105" r=".83"/>
<circle cx="136.4" cy="118.8" r=".83"/>
<circle cx="136.4" cy="113.3" r=".83"/>
<circle cx="136.4" cy="107.8" r=".83"/>
</g>
<g fill="none" stroke="#000" stroke-width=".29">
<circle cx="133.6" cy="110.5" r=".84"/>
<circle cx="133.6" cy="116.1" r=".83"/>
<circle cx="133.6" cy="107.8" r=".83"/>
<circle cx="133.6" cy="105" r=".83"/>
<circle cx="133.6" cy="113.3" r=".83"/>
<circle cx="133.6" cy="118.8" r=".83"/>
<circle cx="136.4" cy="110.5" r=".83"/>
<circle cx="136.4" cy="116.1" r=".83"/>
<circle cx="136.4" cy="105" r=".83"/>
<circle cx="136.4" cy="118.8" r=".83"/>
<circle cx="136.4" cy="113.3" r=".83"/>
<circle cx="136.4" cy="107.8" r=".83"/>
</g>
<path d="M180.9 85.8h6.4v14.7h-6.4z" fill="#c0c0c0"/>
<path d="M180.9 85.8h6.4v14.7h-6.4z" fill="none" stroke="#000" stroke-width=".2"/>
<g fill="#000">
<circle cx="182.7" cy="93" r=".83"/>
<circle cx="182.8" cy="95.7" r=".83"/>
<circle cx="182.8" cy="87.4" r=".82"/>
<circle cx="182.8" cy="90.2" r=".82"/>
<circle cx="182.8" cy="98.5" r=".82"/>
<circle cx="185.5" cy="93" r=".83"/>
<circle cx="185.5" cy="95.7" r=".82"/>
<circle cx="185.5" cy="87.4" r=".82"/>
<circle cx="185.5" cy="90.2" r=".81"/>
<circle cx="185.5" cy="98.5" r=".81"/>
</g>
<g fill="none" stroke="#000" stroke-width=".29">
<circle cx="182.7" cy="93" r=".83"/>
<circle cx="182.8" cy="95.7" r=".83"/>
<circle cx="182.8" cy="87.4" r=".82"/>
<circle cx="182.8" cy="90.2" r=".82"/>
<circle cx="182.8" cy="98.5" r=".82"/>
<circle cx="185.5" cy="93" r=".83"/>
<circle cx="185.5" cy="95.7" r=".82"/>
<circle cx="185.5" cy="87.4" r=".82"/>
<circle cx="185.5" cy="90.2" r=".81"/>
<circle cx="185.5" cy="98.5" r=".81"/>
</g>
<path d="M180.9 132.3h6.4v14.7h-6.4z" fill="#c0c0c0"/>
<path d="M180.9 132.3h6.4v14.7h-6.4z" fill="none" stroke="#000" stroke-width=".2"/>
<g fill="#000">
<circle cx="182.7" cy="139.5" r=".84"/>
<circle cx="182.7" cy="134" r=".83"/>
<circle cx="182.8" cy="136.7" r=".82"/>
<circle cx="185.5" cy="139.5" r=".83"/>
<circle cx="185.5" cy="134" r=".83"/>
<circle cx="185.5" cy="136.7" r=".81"/>
<circle cx="182.8" cy="142.3" r=".83"/>
<circle cx="182.8" cy="145" r=".82"/>
<circle cx="185.5" cy="142.3" r=".82"/>
<circle cx="185.5" cy="145" r=".81"/>
</g>
<g fill="none" stroke="#000" stroke-width=".29">
<circle cx="182.7" cy="139.5" r=".84"/>
<circle cx="182.7" cy="134" r=".83"/>
<circle cx="182.8" cy="136.7" r=".82"/>
<circle cx="185.5" cy="139.5" r=".83"/>
<circle cx="185.5" cy="134" r=".83"/>
<circle cx="185.5" cy="136.7" r=".81"/>
<circle cx="182.8" cy="142.3" r=".83"/>
<circle cx="182.8" cy="145" r=".82"/>
<circle cx="185.5" cy="142.3" r=".82"/>
<circle cx="185.5" cy="145" r=".81"/>
</g>
<path d="M180.9 109.1h6.4v14.7h-6.4z" fill="#c0c0c0"/>
<path d="M180.9 109.1h6.4v14.7h-6.4z" fill="none" stroke="#000" stroke-width=".2"/>
<g fill="#000">
<circle cx="182.7" cy="119" r=".84"/>
<circle cx="182.7" cy="110.7" r=".83"/>
<circle cx="182.7" cy="113.5" r=".83"/>
<circle cx="182.7" cy="116.2" r=".83"/>
<circle cx="185.5" cy="119" r=".83"/>
<circle cx="185.5" cy="110.7" r=".83"/>
<circle cx="185.5" cy="116.2" r=".83"/>
<circle cx="185.5" cy="113.5" r=".83"/>
<circle cx="182.7" cy="121.8" r=".83"/>
<circle cx="185.5" cy="121.8" r=".83"/>
</g>
<g fill="none" stroke="#000" stroke-width=".29">
<circle cx="182.7" cy="119" r=".84"/>
<circle cx="182.7" cy="110.7" r=".83"/>
<circle cx="182.7" cy="113.5" r=".83"/>
<circle cx="182.7" cy="116.2" r=".83"/>
<circle cx="185.5" cy="119" r=".83"/>
<circle cx="185.5" cy="110.7" r=".83"/>
<circle cx="185.5" cy="116.2" r=".83"/>
<circle cx="185.5" cy="113.5" r=".83"/>
<circle cx="182.7" cy="121.8" r=".83"/>
<circle cx="185.5" cy="121.8" r=".83"/>
</g>
<path d="M164.5 122.8h6.1v6.4h-6.1z" fill="#c0c0c0"/>
<path d="M96.3 92.9h13.7v13.7h-13.7zM153.7 107.1h8.3v8.2h-8.3zM164.5 122.8h6.1v6.4h-6.1z" fill="none" stroke="#000" stroke-width=".2"/>
<g fill="#000">
<circle cx="166" cy="124.6" r=".84"/>
<circle cx="166" cy="127.4" r=".83"/>
<circle cx="168.8" cy="124.6" r=".83"/>
<circle cx="168.8" cy="127.4" r=".83"/>
</g>
<g fill="none" stroke="#000" stroke-width=".29">
<circle cx="166" cy="124.6" r=".84"/>
<circle cx="166" cy="127.4" r=".83"/>
<circle cx="168.8" cy="124.6" r=".83"/>
<circle cx="168.8" cy="127.4" r=".83"/>
</g>
<path d="M96.3 92.9h13.7v13.7h-13.7zM153.7 107.1h8.3v8.2h-8.3z" fill="#000"/>
<path d="M166.2 98.6h6.1v6.4h-6.1z" fill="#c0c0c0"/>
<path d="M166.2 98.6h6.1v6.4h-6.1z" fill="none" stroke="#000" stroke-width=".2"/>
<g fill="#000">
<circle cx="167.7" cy="100.4" r=".83"/>
<circle cx="167.7" cy="103.2" r=".83"/>
<circle cx="170.5" cy="100.4" r=".83"/>
<circle cx="170.5" cy="103.2" r=".83"/>
</g>
<g fill="none" stroke="#000" stroke-width=".29">
<circle cx="167.7" cy="100.4" r=".83"/>
<circle cx="167.7" cy="103.2" r=".83"/>
<circle cx="170.5" cy="100.4" r=".83"/>
<circle cx="170.5" cy="103.2" r=".83"/>
</g>
<path d="M145.6 102.2h6.4v3.4h-6.4z" fill="#c0c0c0"/>
<path d="M145.6 102.2h6.4v3.4h-6.4z" fill="none" stroke="#000" stroke-width=".2"/>
<g fill="#000">
<circle cx="147.4" cy="103.8" r=".84"/>
<circle cx="150.2" cy="103.9" r=".83"/>
</g>
<g fill="none" stroke="#000" stroke-width=".29">
<circle cx="147.4" cy="103.8" r=".84"/>
<circle cx="150.2" cy="103.9" r=".83"/>
</g>
<path d="M150.5 78.7h3.5v6.3h-3.5z" fill="#c0c0c0"/>
<path d="M150.5 78.7h3.5v6.3h-3.5z" fill="none" stroke="#000" stroke-width=".2"/>
<g fill="#000">
<circle cx="152.2" cy="83.2" r=".83"/>
<circle cx="152.2" cy="80.5" r=".84"/>
</g>
<g fill="none" stroke="#000" stroke-width=".29">
<circle cx="152.2" cy="83.2" r=".83"/>
<circle cx="152.2" cy="80.5" r=".84"/>
</g>
<path d="M157.7 78.8h11.7v6.4h-11.7z" fill="#c0c0c0"/>
<path d="M79 73.9h8.3v8.3h-8.3zM157.7 78.8h11.7v6.4h-11.7z" fill="none" stroke="#000" stroke-width=".2"/>
<g fill="#000">
<circle cx="159.4" cy="83.4" r=".82"/>
<circle cx="159.4" cy="80.6" r=".83"/>
<circle cx="162.1" cy="83.4" r=".83"/>
<circle cx="162.1" cy="80.6" r=".84"/>
<circle cx="164.9" cy="83.4" r=".83"/>
<circle cx="164.9" cy="80.6" r=".84"/>
<circle cx="167.7" cy="83.4" r=".83"/>
<circle cx="167.7" cy="80.6" r=".84"/>
</g>
<g fill="none" stroke="#000" stroke-width=".29">
<circle cx="159.4" cy="83.4" r=".82"/>
<circle cx="159.4" cy="80.6" r=".83"/>
<circle cx="162.1" cy="83.4" r=".83"/>
<circle cx="162.1" cy="80.6" r=".84"/>
<circle cx="164.9" cy="83.4" r=".83"/>
<circle cx="164.9" cy="80.6" r=".84"/>
<circle cx="167.7" cy="83.4" r=".83"/>
<circle cx="167.7" cy="80.6" r=".84"/>
</g>
<path d="M79 73.9h8.3v8.3h-8.3z" fill="#000"/>
<path d="M86.6 138.2h4.2v5.6h-4.2z" fill="#0f0"/>
<path d="M86.6 138.2h4.2v5.6h-4.2z" fill="none" stroke="#000" stroke-width=".29"/>
<path d="M78.9 127.4h6.5v3.5h-6.5z" fill="#0f0"/>
<path d="M78.9 127.4h6.5v3.5h-6.5z" fill="none" stroke="#000" stroke-width=".29"/>
<path d="M102.2 148.3h3.6v6.5h-3.6z" fill="#0f0"/>
<path d="M102.2 148.3h3.6v6.5h-3.6z" fill="none" stroke="#000" stroke-width=".29"/>
<path d="M105.7 121.9h3.5v6.5h-3.5z" fill="#0f0"/>
<path d="M105.7 121.9h3.5v6.5h-3.5z" fill="none" stroke="#000" stroke-width=".29"/>
<path d="M98.4 121.9h3.6v6.5h-3.6z" fill="#0f0"/>
<path d="M98.4 121.9h3.6v6.5h-3.6z" fill="none" stroke="#000" stroke-width=".29"/>
<path d="M88.9 110.5h3.6v6.5h-3.6z" fill="#0f0"/>
<path d="M88.9 110.5h3.6v6.5h-3.6z" fill="none" stroke="#000" stroke-width=".29"/>
<path d="M85.4 110.5h3.5v6.5h-3.5z" fill="#0f0"/>
<path d="M85.4 110.5h3.5v6.5h-3.5z" fill="none" stroke="#000" stroke-width=".29"/>
<path d="M117.1 111.4h6.5v3.5h-6.5z" fill="#0f0"/>
<path d="M117.1 111.4h6.5v3.5h-6.5z" fill="none" stroke="#000" stroke-width=".29"/>
<path d="M117.1 107.8h6.5v3.6h-6.5z" fill="#0f0"/>
<path d="M117.1 107.8h6.5v3.6h-6.5z" fill="none" stroke="#000" stroke-width=".29"/>
<path d="M131.8 117.9h6.5v2.8h-6.5z" fill="#0f0"/>
<path d="M131.8 117.9h6.5v2.8h-6.5z" fill="none" stroke="#000" stroke-width=".29"/>
<path d="M131.8 115h6.5v2.9h-6.5z" fill="#0f0"/>
<path d="M131.8 115h6.5v2.9h-6.5z" fill="none" stroke="#000" stroke-width=".29"/>
<path d="M131.8 112.1h6.5v2.8h-6.5z" fill="#0f0"/>
<path d="M131.8 112.1h6.5v2.8h-6.5z" fill="none" stroke="#000" stroke-width=".29"/>
<path d="M131.8 109.2h6.5v2.9h-6.5z" fill="#0f0"/>
<path d="M131.8 109.2h6.5v2.9h-6.5z" fill="none" stroke="#000" stroke-width=".29"/>
<path d="M131.8 106.3h6.5v2.9h-6.5z" fill="#0f0"/>
<path d="M131.8 106.3h6.5v2.9h-6.5z" fill="none" stroke="#000" stroke-width=".29"/>
<path d="M131.8 103.5h6.5v2.8h-6.5z" fill="#0f0"/>
<path d="M131.8 103.5h6.5v2.8h-6.5z" fill="none" stroke="#000" stroke-width=".29"/>
<path d="M112.4 95.2h6.5v3.6h-6.5z" fill="#0f0"/>
<path d="M112.4 95.2h6.5v3.6h-6.5z" fill="none" stroke="#000" stroke-width=".29"/>
<path d="M157.7 78.7h2.9v6.5h-2.9z" fill="#0f0"/>
<path d="M157.7 78.7h2.9v6.5h-2.9z" fill="none" stroke="#000" stroke-width=".29"/>
<path d="M160.6 78.7h2.9v6.5h-2.9z" fill="#0f0"/>
<path d="M160.6 78.7h2.9v6.5h-2.9z" fill="none" stroke="#000" stroke-width=".29"/>
<path d="M163.5 78.7h2.9v6.5h-2.9z" fill="#0f0"/>
<path d="M163.5 78.7h2.9v6.5h-2.9z" fill="none" stroke="#000" stroke-width=".29"/>
<path d="M166.4 78.7h2.8v6.5h-2.8z" fill="#0f0"/>
<path d="M166.4 78.7h2.8v6.5h-2.8z" fill="none" stroke="#000" stroke-width=".29"/>
<path d="M164.5 122.8h2.9v6.5h-2.9z" fill="#0f0"/>
<path d="M164.5 122.8h2.9v6.5h-2.9z" fill="none" stroke="#000" stroke-width=".29"/>
<path d="M167.6 122.8h2.9v6.5h-2.9z" fill="#0f0"/>
<path d="M167.6 122.8h2.9v6.5h-2.9z" fill="none" stroke="#000" stroke-width=".29"/>
<path d="M165.9 101.8h6.5v3.4h-6.5z" fill="#0f0"/>
<path d="M165.9 101.8h6.5v3.4h-6.5z" fill="none" stroke="#000" stroke-width=".29"/>
<path d="M165.9 98.6h6.5v3.2h-6.5z" fill="#0f0"/>
<path d="M165.9 98.6h6.5v3.2h-6.5z" fill="none" stroke="#000" stroke-width=".29"/>
<path d="M100.7 75.9h6.5v3.5h-6.5z" fill="#0f0"/>
<path d="M100.7 75.9h6.5v3.5h-6.5z" fill="none" stroke="#000" stroke-width=".29"/>
<path d="M126.2 83.3h3.5v6.5h-3.5z" fill="#0f0"/>
<path d="M126.2 83.3h3.5v6.5h-3.5z" fill="none" stroke="#000" stroke-width=".29"/>
<path d="M150.6 78.7h3.5v6.5h-3.5z" fill="#0f0"/>
<path d="M150.6 78.7h3.5v6.5h-3.5z" fill="none" stroke="#000" stroke-width=".29"/>
<path d="M145.6 102.1h6.5v3.4h-6.5z" fill="#0f0"/>
<path d="M145.6 102.1h6.5v3.4h-6.5z" fill="none" stroke="#000" stroke-width=".29"/>
<text font-size="6.3" x="147.6" y="16.9">C8051F500DK</text>
<g font-size="4.6">
<text x="164.4" y="67.3">SIDE “B”</text>
<text x="67.7" y="93.6">SIDE “A”</text>
<text x="147" y="148.5">C8051F500-TB</text>
</g>
<text font-size="4.2" x="19" y="28.2">8.1. Target Board Shorting Blocks: Factory Defaults</text>
<text font-size="3.9" x="45" y="183.8">Figure 4. C8051F500 Target Board Shorting Blocks: Factory Defaults</text>
<g font-size="3.5">
<text x="19" y="34.1">The C8051F500 target board comes from the factory with pre-installed shorting blocks on many headers. Figure 4</text>
<text x="19" y="38.3">shows the positions of the factory default shorting blocks.</text>
<text x="118.3" y="135.8">SILICON LABS</text>
</g>
<g font-size="3.2">
<text x="102" y="266">Rev. 0.1</text>
<text x="195.1" y="266">9</text>
</g>
<g font-size="3.1">
<text x="38.9" y="64.6">P1</text>
<text x="46.8" y="63.6">Port 0 “A”</text>
<text x="88.9" y="67.1">P1</text>
<text x="66.4" y="74.8">COMM</text>
<text x="80.9" y="73">U5</text>
<text x="102" y="72.7">R27</text>
<text x="57.4" y="79.4">J1</text>
<text x="62.2" y="78.3">DS4</text>
<text x="101.4" y="82.8">J20</text>
<text x="125.3" y="81.8">J14</text>
<text x="146.3" y="81.2">J8</text>
<text x="170.8" y="82.9">J26</text>
<text x="46.8" y="85.3">Port 4 “A”</text>
<text x="177.5" y="84.5">Port 0 “B”</text>
<text x="57.4" y="101.1">J5</text>
<text x="82.7" y="101.6">P1.3_A</text>
<text x="120.4" y="97.9">J22</text>
<text x="132.5" y="101.7">J17</text>
<text x="188.1" y="100.3">J27</text>
<text x="46.8" y="106.9">Port 3 “A”</text>
<text x="77.8" y="105.3">DS2</text>
<text x="155.6" y="105.2">U2</text>
<text x="160.9" y="102.7">J31</text>
<text x="177.5" y="107.8">Port 1 “B”</text>
<text x="65.6" y="111.6">P1.4_A</text>
<text x="111" y="109.5">U1</text>
<text x="146.3" y="109.1">J32</text>
<text x="117.8" y="118.7">J24</text>
<text x="57.4" y="122.7">J4</text>
<text x="79.7" y="125.9">J18</text>
<text x="86.8" y="121.5">J19</text>
<text x="188.1" y="123.6">J28</text>
<text x="46.8" y="128.6">Port 2 “A”</text>
<text x="159.2" y="126.9">J11</text>
<text x="177.5" y="131.1">Port 2 “B”</text>
<text x="97.6" y="132.7">J10</text>
<text x="105.7" y="132.7">J9</text>
<text x="144.6" y="134.8">P1.4_B</text>
<text x="161.5" y="135.2">P1.3_B</text>
<text x="65.7" y="139.2">RESET_A</text>
<text x="91.6" y="143.5">J7</text>
<text x="155.8" y="139">DS1</text>
<text x="57.4" y="144.3">J3</text>
<text x="101.4" y="146.6">J21</text>
<text x="112" y="148.2">DS3</text>
<text x="118.6" y="144.9">PWR</text>
<text x="188.1" y="146.9">J29</text>
<text x="46.8" y="150.2">Port 1 “A”</text>
<text x="72.6" y="156">DEBUG_A</text>
<text x="153" y="156">DEBUG_B</text>
<text x="176.2" y="158.1">RESET_B</text>
<text x="57.4" y="166">J2</text>
<text x="64.3" y="166.1">P2</text>
<text x="93.4" y="164.2">P4</text>
<text x="109.6" y="166">TB3</text>
<text x="144.7" y="166.1">P3</text>
</g>
<g font-size="3.1" fill="#fff">
<text x="98.7" y="98.8">C8051</text>
<text x="99.7" y="102.5">F500</text>
<text x="154.4" y="112.1">F502</text>
</g>
<g font-size="2.3">
<text x="124.3" y="75.7" transform="rotate(-90 124.3 75.7)">+LIN_V</text>
<text x="128.6" y="77.7" transform="rotate(-90 128.6 77.7)">LIN_OUT</text>
<text x="132.8" y="73.1" transform="rotate(-90 132.8 73.1)">GND</text>
<text x="141.8" y="75.8" transform="rotate(-90 141.8 75.8)">CAN_H</text>
<text x="146" y="75.4" transform="rotate(-90 146 75.4)">CAN_L</text>
<text x="150.2" y="73.1" transform="rotate(-90 150.2 73.1)">GND</text>
<text x="121.1" y="137.9">www.silabs.com</text>
</g>
</svg>
